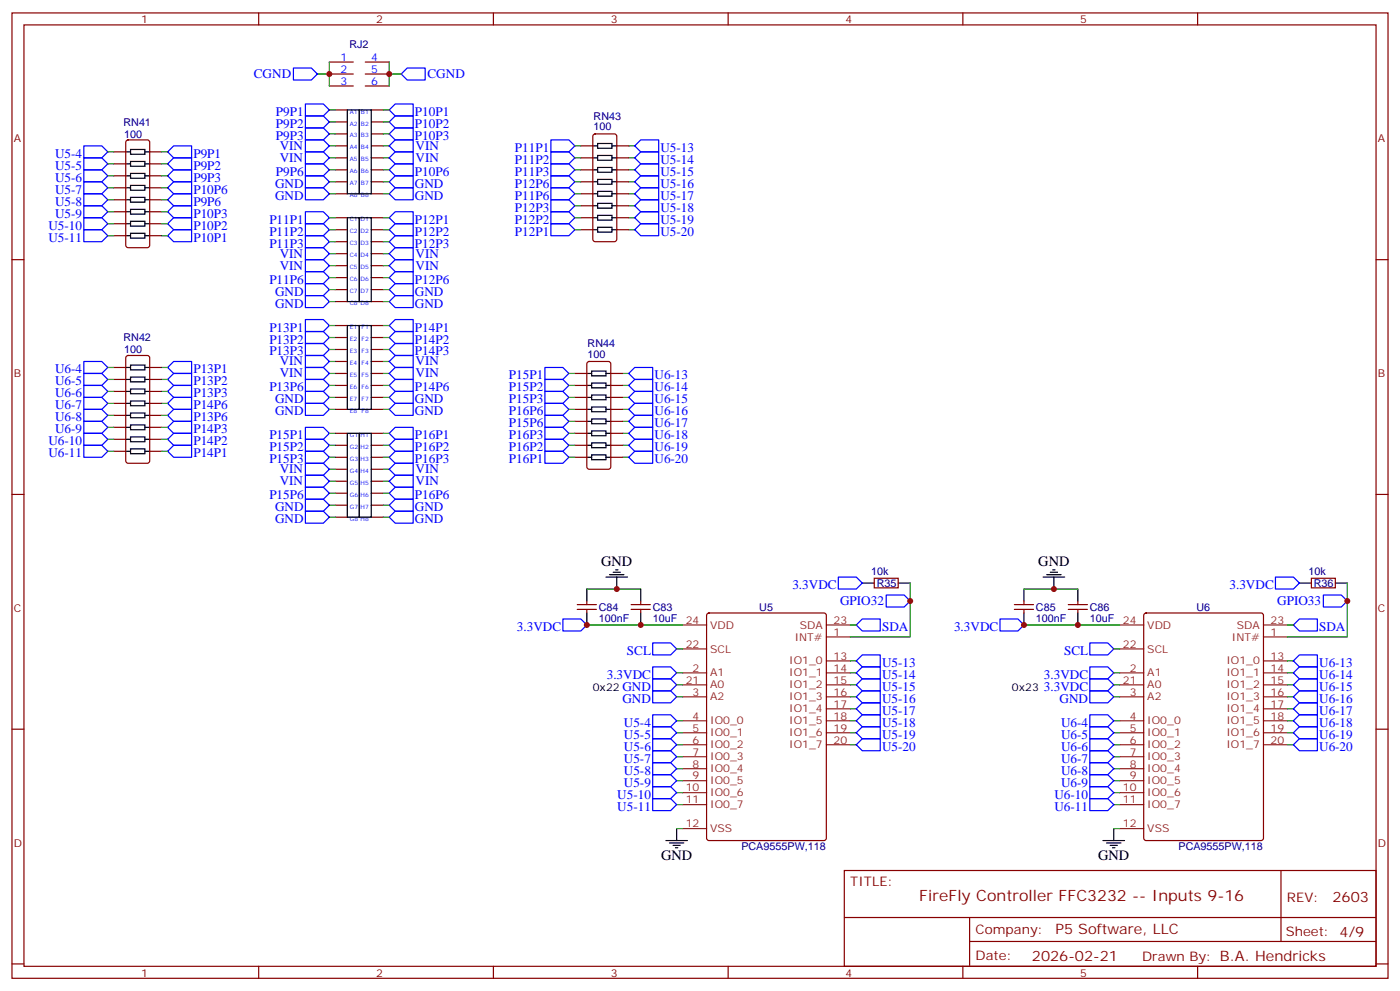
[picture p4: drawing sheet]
<svg xmlns="http://www.w3.org/2000/svg" width="412mm" height="292mm" viewBox="0 0 412 292" stroke-linecap="round" stroke-linejoin="round" font-family="sans-serif">
<g fill="none" stroke="#870000" stroke-width=".35">
<path d="M3.5 3.8h405.4v284.3h-405.4zM7.1 7.3h398.2v277.3h-398.2zM76.2 3.8v3.5M97 18.3h7.1M107.6 18.3h7.1M145.3 3.8v3.5M214.5 3.8v3.5M283.6 3.8v3.5M352.8 3.8v3.5M97 21.8h7.1M97 25.3h7.1M98.8 39.4h3.5"/>
<path d="M98.8 35.9h3.5M98.8 32.4h3.5M107.6 21.8h7.1M107.6 25.3h7.1M109.4 39.4h3.5M109.4 35.9h3.5M109.4 32.4h3.5M174.9 39.6l.4-.2h5.7l.5 .2 .2 .5v30.4l-.3 .5-.4 .2h-5.7l-.5-.2-.2-.5v-30.4zM33.5 58.8h3.5M33.5 55.3h3.5M33.5 51.8h3.5M33.5 48.3h3.5"/>
<path d="M33.5 44.7h3.5M37.3 41.4l.4-.2h5.7l.5 .2 .2 .5v30.3l-.2 .5-.5 .3h-5.7l-.5-.3-.2-.5v-30.3zM44.1 58.8h3.5M44.1 55.3h3.5M44.1 51.8h3.5M44.1 48.3h3.5M44.1 44.7h3.5M98.8 57.1h3.5M98.8 53.6h3.5M98.8 50h3.5M98.8 46.5h3.5M98.8 43h3.5"/>
<path d="M109.4 57.1h3.5M109.4 53.6h3.5M109.4 50h3.5M109.4 46.5h3.5M109.4 43h3.5M171.1 57.1h3.5M171.1 53.6h3.5M171.1 50h3.5M171.1 46.5h3.5M171.1 43h3.5M181.7 57.1h3.5M181.7 53.6h3.5"/>
<path d="M181.7 50h3.5M181.7 46.5h3.5M181.7 43h3.5M3.5 76.5h3.6M33.5 69.4h3.5M33.5 65.9h3.5M33.5 62.4h3.5M44.1 69.4h3.5M44.1 65.9h3.5M44.1 62.4h3.5M98.8 78.2h3.5M98.8 74.7h3.5"/>
<path d="M98.8 71.2h3.5M98.8 67.7h3.5M98.8 64.1h3.5M109.4 78.2h3.5M109.4 74.7h3.5M109.4 71.2h3.5M109.4 67.7h3.5M109.4 64.1h3.5M171.1 67.7h3.5M171.1 64.1h3.5M171.1 60.6h3.5M181.7 67.7h3.5"/>
<path d="M181.7 64.1h3.5M181.7 60.6h3.5M405.3 76.5h3.6M98.8 88.8h3.5M98.8 85.3h3.5M98.8 81.8h3.5M98.8 99.4h3.5M98.8 95.9h3.5M109.4 88.8h3.5M109.4 85.3h3.5M109.4 81.8h3.5M109.4 99.4h3.5"/>
<path d="M109.4 95.9h3.5M33.5 118.8h3.5M33.5 115.3h3.5M33.5 111.8h3.5M33.5 108.2h3.5M37.3 104.9l.4-.2h5.7l.5 .2 .2 .5v30.3l-.2 .5-.5 .3h-5.7l-.5-.3-.2-.5v-30.3zM44.1 118.8h3.5M44.1 115.3h3.5M44.1 111.8h3.5M44.1 108.2h3.5M98.8 117.1h3.5M98.8 113.5h3.5"/>
<path d="M98.8 110h3.5M98.8 106.5h3.5M98.8 102.9h3.5M109.4 117.1h3.5M109.4 113.5h3.5M109.4 110h3.5M109.4 106.5h3.5M109.4 102.9h3.5M169.3 117.1h3.6M169.3 113.5h3.6M169.3 110h3.6M173.1 106.7l.5-.2h5.6l.5 .2 .2 .5v30.3l-.2 .5-.5 .2h-5.6l-.5-.2-.2-.5v-30.3z"/>
<path d="M179.9 117.1h3.5M179.9 113.5h3.5M179.9 110h3.5M33.5 132.9h3.5M33.5 129.4h3.5M33.5 125.9h3.5M33.5 122.3h3.5M44.1 132.9h3.5M44.1 129.4h3.5M44.1 125.9h3.5M44.1 122.3h3.5M98.8 120.6h3.5"/>
<path d="M98.8 138.2h3.5M98.8 134.7h3.5M98.8 131.2h3.5M98.8 127.6h3.5M109.4 120.6h3.5M109.4 138.2h3.5M109.4 134.7h3.5M109.4 131.2h3.5M109.4 127.6h3.5M169.3 120.6h3.6M169.3 134.7h3.6M169.3 131.2h3.6"/>
<path d="M169.3 127.6h3.6M169.3 124.1h3.6M179.9 120.6h3.5M179.9 134.7h3.5M179.9 131.2h3.5M179.9 127.6h3.5M179.9 124.1h3.5M3.5 145.6h3.6M98.8 152.3h3.5M98.8 148.8h3.5M98.8 145.3h3.5M98.8 141.7h3.5"/>
<path d="M109.4 152.3h3.5M109.4 148.8h3.5M109.4 145.3h3.5M109.4 141.7h3.5M405.3 145.6h3.6M170 178.1h5.7M170 179.5h5.7M172.9 177v1.1M172.9 179.5v1.1M185.9 178.1h5.7M185.9 179.5h5.7M188.7 177v1.1"/>
<path d="M188.7 179.5v1.1M257.5 170.3h7.1v2.8h-7.1zM298.8 178.1h5.6M298.8 179.5h5.6M301.6 177v1.1M301.6 179.5v1.1M314.7 178.1h5.6M314.7 179.5h5.6M317.5 177v1.1M317.5 179.5v1.1M386.3 170.3h7v2.8h-7zM208.4 180.8l.4-.2h33.9l.7 .4v65.9l-.4 .6-34.2 .1-.6-.5-.1-65.8z"/>
<path d="M337.1 180.8l.5-.2h33.9l.6 .4 .1 65.9-.5 .6-34.1 .1-.6-.5-.1-65.8zM3.5 214.8h3.6M405.3 214.8h3.6M248.7 256.4h156.6v28.2h-156.6zM377.3 256.4v20.9M248.7 270.2h156.5M285.6 277.3h119.6M285.6 270.2v14.2M3.5 283.9h3.6M76.2 284.6v3.5M145.3 284.6v3.5M214.5 284.6v3.5"/>
<path d="M283.6 284.6v3.5M352.8 284.6v3.5M405.3 283.9h3.6"/>
</g>
<g fill="none" stroke="#00f" stroke-width=".35">
<path d="M86.4 20h5.3l1.8 1.8-1.8 1.8h-5.3zM90 30.6h5.2l1.8 1.8-1.8 1.7h-5.2zM90 34.1h5.2l1.8 1.8-1.8 1.8h-5.2zM90 37.7h5.2l1.8 1.7-1.8 1.8h-5.2zM114.7 32.4l1.7-1.8h5.3v3.5h-5.3zM116.4 34.1h5.3v3.6h-5.3l-1.7-1.8zM116.4 37.7h5.3v3.5h-5.3l-1.7-1.8zM119.9 20h5.3v3.6h-5.3l-1.7-1.8zM24.7 43h5.3l1.7 1.7-1.7 1.8h-5.3zM24.7 46.5h5.3l1.7 1.8-1.7 1.7h-5.3zM24.7 50h5.3l1.7 1.8-1.7 1.8h-5.3zM24.7 53.6h5.3l1.7 1.7-1.7 1.8h-5.3z"/>
<path d="M24.7 57.1h5.3l1.7 1.7-1.7 1.8h-5.3zM51.2 43h5.2v3.5h-5.2l-1.8-1.8zM51.2 46.5h5.2v3.5h-5.2l-1.8-1.7zM51.2 50h5.2v3.6h-5.2l-1.8-1.8zM51.2 57.1h5.2v3.5h-5.2l-1.8-1.8zM51.2 53.6h5.2v3.5h-5.2l-1.8-1.8zM90 48.3h5.2l1.8 1.7-1.8 1.8h-5.2zM90 51.8h5.2l1.8 1.8-1.8 1.7h-5.2zM90 55.3h5.2l1.8 1.8-1.8 1.7h-5.2zM90 41.2h5.2l1.8 1.8-1.8 1.7h-5.2zM90 44.7h5.2l1.8 1.8-1.8 1.8h-5.2zM116.4 48.3h5.3v3.5h-5.3l-1.7-1.8z"/>
<path d="M116.4 55.3h5.3v3.5h-5.3l-1.7-1.7zM116.4 51.8h5.3v3.5h-5.3l-1.7-1.7zM116.4 41.2h5.3v3.5h-5.3l-1.7-1.7zM116.4 44.7h5.3v3.6h-5.3l-1.7-1.8zM162.3 41.2h5.3l1.7 1.8-1.7 1.7h-5.3zM162.3 44.7h5.3l1.7 1.8-1.7 1.8h-5.3zM162.3 48.3h5.3l1.7 1.7-1.7 1.8h-5.3zM162.3 55.3h5.3l1.7 1.8-1.7 1.7h-5.3zM162.3 58.8h5.3l1.7 1.8-1.7 1.8h-5.3zM162.3 51.8h5.3l1.7 1.8-1.7 1.7h-5.3zM188.7 41.2h5.3v3.5h-5.3l-1.7-1.7zM188.7 44.7h5.3v3.6h-5.3l-1.7-1.8z"/>
<path d="M188.7 48.3h5.3v3.5h-5.3l-1.7-1.8zM188.7 51.8h5.3v3.5h-5.3l-1.7-1.7zM188.7 55.3h5.3v3.5h-5.3l-1.7-1.7zM188.7 58.8h5.3v3.6h-5.3l-1.7-1.8zM24.7 60.6h5.3l1.7 1.8-1.7 1.7h-5.3zM24.7 64.1h5.3l1.7 1.8-1.7 1.8h-5.3zM24.7 67.7h5.3l1.7 1.7-1.7 1.8h-5.3zM51.2 67.7h5.2v3.5h-5.2l-1.8-1.8zM51.2 64.1h5.2v3.6h-5.2l-1.8-1.8zM51.2 60.6h5.2v3.5h-5.2l-1.8-1.7zM90 62.4h5.2l1.8 1.7-1.8 1.8h-5.2zM90 65.9h5.2l1.8 1.8-1.8 1.7h-5.2z"/>
<path d="M90 69.4h5.2l1.8 1.8-1.8 1.8h-5.2zM90 73h5.2l1.8 1.7-1.8 1.8h-5.2zM90 76.5h5.2l1.8 1.7-1.8 1.8h-5.2zM116.4 62.4h5.3v3.5h-5.3l-1.7-1.8zM116.4 65.9h5.3v3.5h-5.3l-1.7-1.7zM116.4 69.4h5.3v3.6h-5.3l-1.7-1.8zM116.4 73h5.3v3.5h-5.3l-1.7-1.8zM116.4 76.5h5.3v3.5h-5.3l-1.7-1.8zM162.3 65.9h5.3l1.7 1.8-1.7 1.7h-5.3zM162.3 62.4h5.3l1.7 1.7-1.7 1.8h-5.3zM188.7 62.4h5.3v3.5h-5.3l-1.7-1.8zM188.7 65.9h5.3v3.5h-5.3l-1.7-1.7z"/>
<path d="M90 80h5.2l1.8 1.8-1.8 1.7h-5.2zM90 94.1h5.2l1.8 1.8-1.8 1.7h-5.2zM90 97.6h5.2l1.8 1.8-1.8 1.8h-5.2zM90 83.5h5.2l1.8 1.8-1.8 1.8h-5.2zM90 87.1h5.2l1.8 1.7-1.8 1.8h-5.2zM116.4 80h5.3v3.5h-5.3l-1.7-1.7zM116.4 94.1h5.3v3.5h-5.3l-1.7-1.7zM116.4 97.6h5.3v3.6h-5.3l-1.7-1.8zM116.4 87.1h5.3v3.5h-5.3l-1.7-1.8zM116.4 83.5h5.3v3.6h-5.3l-1.7-1.8zM24.7 106.5h5.3l1.7 1.7-1.7 1.8h-5.3zM24.7 110h5.3l1.7 1.8-1.7 1.7h-5.3z"/>
<path d="M24.7 113.5h5.3l1.7 1.8-1.7 1.8h-5.3zM24.7 117.1h5.3l1.7 1.7-1.7 1.8h-5.3zM49.4 111.8l1.8-1.8h5.2v3.5h-5.2zM51.2 106.5h5.2v3.5h-5.2l-1.8-1.8zM51.2 113.5h5.2v3.6h-5.2l-1.8-1.8zM51.2 117.1h5.2v3.5h-5.2l-1.8-1.8zM90 101.2h5.2l1.8 1.7-1.8 1.8h-5.2zM90 111.8h5.2l1.8 1.7-1.8 1.8h-5.2zM90 115.3h5.2l1.8 1.8-1.8 1.7h-5.2zM90 118.8h5.2l1.8 1.8-1.8 1.7h-5.2zM90 104.7h5.2l1.8 1.8-1.8 1.7h-5.2zM90 108.2h5.2l1.8 1.8-1.8 1.8h-5.2z"/>
<path d="M116.4 101.2h5.3v3.5h-5.3l-1.7-1.8zM116.4 111.8h5.3v3.5h-5.3l-1.7-1.8zM116.4 118.8h5.3v3.5h-5.3l-1.7-1.7zM116.4 115.3h5.3v3.5h-5.3l-1.7-1.7zM116.4 104.7h5.3v3.5h-5.3l-1.7-1.7zM116.4 108.2h5.3v3.6h-5.3l-1.7-1.8zM160.5 108.2h5.3l1.8 1.8-1.8 1.8h-5.3zM160.5 111.8h5.3l1.8 1.7-1.8 1.8h-5.3zM160.5 115.3h5.3l1.8 1.8-1.8 1.7h-5.3zM160.5 118.8h5.3l1.8 1.8-1.8 1.7h-5.3zM187 108.2h5.3v3.6h-5.3l-1.8-1.8zM187 111.8h5.3v3.5h-5.3l-1.8-1.8z"/>
<path d="M187 115.3h5.3v3.5h-5.3l-1.8-1.7zM187 118.8h5.3v3.5h-5.3l-1.8-1.7zM24.7 120.6h5.3l1.7 1.7-1.7 1.8h-5.3zM24.7 124.1h5.3l1.7 1.8-1.7 1.7h-5.3zM24.7 127.6h5.3l1.7 1.8-1.7 1.8h-5.3zM24.7 131.2h5.3l1.7 1.7-1.7 1.8h-5.3zM51.2 120.6h5.2v3.5h-5.2l-1.8-1.8zM51.2 131.2h5.2v3.5h-5.2l-1.8-1.8zM51.2 127.6h5.2v3.6h-5.2l-1.8-1.8zM51.2 124.1h5.2v3.5h-5.2l-1.8-1.7zM90 125.9h5.2l1.8 1.7-1.8 1.8h-5.2zM90 129.4h5.2l1.8 1.8-1.8 1.7h-5.2z"/>
<path d="M90 132.9h5.2l1.8 1.8-1.8 1.8h-5.2zM90 136.5h5.2l1.8 1.7-1.8 1.8h-5.2zM90 140h5.2l1.8 1.7-1.8 1.8h-5.2zM116.4 125.9h5.3v3.5h-5.3l-1.7-1.8zM116.4 129.4h5.3v3.5h-5.3l-1.7-1.7zM116.4 132.9h5.3v3.6h-5.3l-1.7-1.8zM116.4 136.5h5.3v3.5h-5.3l-1.7-1.8zM116.4 140h5.3v3.5h-5.3l-1.7-1.8zM160.5 122.3h5.3l1.8 1.8-1.8 1.8h-5.3zM160.5 132.9h5.3l1.8 1.8-1.8 1.8h-5.3zM160.5 129.4h5.3l1.8 1.8-1.8 1.7h-5.3zM160.5 125.9h5.3l1.8 1.7-1.8 1.8h-5.3z"/>
<path d="M187 122.3h5.3v3.6h-5.3l-1.8-1.8zM187 125.9h5.3v3.5h-5.3l-1.8-1.8zM187 129.4h5.3v3.5h-5.3l-1.8-1.7zM187 132.9h5.3v3.6h-5.3l-1.8-1.8zM90 143.5h5.2l1.8 1.8-1.8 1.7h-5.2zM90 147h5.2l1.8 1.8-1.8 1.8h-5.2zM90 150.6h5.2l1.8 1.7-1.8 1.8h-5.2zM116.4 143.5h5.3v3.5h-5.3l-1.7-1.7zM116.4 150.6h5.3v3.5h-5.3l-1.7-1.8zM116.4 147h5.3v3.6h-5.3l-1.7-1.8zM246.9 170h5.3l1.8 1.7-1.8 1.8h-5.3zM261.1 175.3h5.2l1.8 1.7-1.8 1.8h-5.2z"/>
<path d="M375.7 170h5.3l1.8 1.7-1.8 1.8h-5.3zM389.8 175.3h5.3l1.8 1.7-1.8 1.8h-5.3zM165.8 182.3h5.3l1.8 1.8-1.8 1.7h-5.3zM192.3 189.4h5.3l1.7 1.7-1.7 1.8h-5.3zM192.3 196.4h5.3l1.7 1.8-1.7 1.8h-5.3zM192.3 200h5.3l1.7 1.7-1.7 1.8h-5.3zM254 182.3h5.3v3.5h-5.3l-1.8-1.7zM254 192.9h5.3v3.5h-5.3l-1.8-1.7zM254 196.4h5.3v3.6h-5.3l-1.8-1.8zM254 200h5.3v3.5h-5.3l-1.8-1.8zM294.6 182.3h5.3l1.7 1.8-1.7 1.7h-5.3zM321 200h5.3l1.8 1.7-1.8 1.8h-5.3z"/>
<path d="M321 196.4h5.3l1.8 1.8-1.8 1.8h-5.3zM321 189.4h5.3l1.8 1.7-1.8 1.8h-5.3zM382.8 182.3h5.3v3.5h-5.3l-1.8-1.7zM382.8 192.9h5.3v3.5h-5.3l-1.8-1.7zM382.8 196.4h5.3v3.6h-5.3l-1.8-1.8zM192.3 203.5h5.3l1.7 1.7-1.7 1.8h-5.3zM192.3 210.5h5.3l1.7 1.8-1.7 1.8h-5.3zM192.3 214.1h5.3l1.7 1.7-1.7 1.8h-5.3zM192.3 217.6h5.3l1.7 1.8-1.7 1.7h-5.3zM252.2 212.3l1.8-1.8h5.3v3.6h-5.3zM254 203.5h5.3v3.5h-5.3l-1.8-1.8zM254 207h5.3v3.5h-5.3l-1.8-1.7z"/>
<path d="M254 214.1h5.3v3.5h-5.3l-1.8-1.8zM254 217.6h5.3v3.5h-5.3l-1.8-1.7zM321 203.5h5.3l1.8 1.7-1.8 1.8h-5.3zM321 210.5h5.3l1.8 1.8-1.8 1.8h-5.3zM321 214.1h5.3l1.8 1.7-1.8 1.8h-5.3zM321 217.6h5.3l1.8 1.8-1.8 1.7h-5.3zM381 201.7l1.8-1.7h5.3v3.5h-5.3zM381 212.3l1.8-1.8h5.3v3.6h-5.3zM382.8 203.5h5.3v3.5h-5.3l-1.8-1.8zM382.8 207h5.3v3.5h-5.3l-1.8-1.7zM382.8 214.1h5.3v3.5h-5.3l-1.8-1.8zM382.8 217.6h5.3v3.5h-5.3l-1.8-1.7z"/>
<path d="M192.3 221.1h5.3l1.7 1.8-1.7 1.7h-5.3zM192.3 224.6h5.3l1.7 1.8-1.7 1.8h-5.3zM192.3 228.2h5.3l1.7 1.7-1.7 1.8h-5.3zM192.3 231.7h5.3l1.7 1.8-1.7 1.7h-5.3zM192.3 235.2h5.3l1.7 1.8-1.7 1.8h-5.3zM321 221.1h5.3l1.8 1.8-1.8 1.7h-5.3zM321 224.6h5.3l1.8 1.8-1.8 1.8h-5.3zM321 228.2h5.3l1.8 1.7-1.8 1.8h-5.3zM321 231.7h5.3l1.8 1.8-1.8 1.7h-5.3zM321 235.2h5.3l1.8 1.8-1.8 1.8h-5.3z"/>
</g>
<g fill="none" stroke="#008700" stroke-width=".35">
<path d="M97 18.3v7M114.7 18.3v7M93.5 21.8h3.5M97 39.4h1.8M97 35.9h1.8M97 32.4h1.8M112.9 39.4h1.8M112.9 35.9h1.8M112.9 32.4h1.8M114.7 21.8h3.5M31.7 51.8h1.8M31.7 48.3h1.8"/>
<path d="M31.7 44.7h1.8M31.7 55.3h1.8M31.7 58.8h1.8M47.6 51.8h1.8M47.6 48.3h1.8M47.6 44.7h1.8M47.6 55.3h1.8M47.6 58.8h1.8M97 43h1.8M97 46.5h1.8M97 50h1.8M97 53.6h1.8"/>
<path d="M97 57.1h1.8M112.9 43h1.8M112.9 46.5h1.8M112.9 50h1.8M112.9 53.6h1.8M112.9 57.1h1.8M169.3 43h1.8M169.3 46.5h1.8M169.3 50h1.8M169.3 53.6h1.8M169.3 57.1h1.8M185.2 43h1.8"/>
<path d="M185.2 46.5h1.8M185.2 50h1.8M185.2 53.6h1.8M185.2 57.1h1.8M31.7 62.4h1.8M31.7 65.9h1.8M31.7 69.4h1.8M47.6 62.4h1.8M47.6 65.9h1.8M47.6 69.4h1.8M97 64.1h1.8M97 67.7h1.8"/>
<path d="M97 78.2h1.8M97 74.7h1.8M97 71.2h1.8M112.9 64.1h1.8M112.9 67.7h1.8M112.9 78.2h1.8M112.9 74.7h1.8M112.9 71.2h1.8M169.3 60.6h1.8M169.3 64.1h1.8M169.3 67.7h1.8M185.2 60.6h1.8"/>
<path d="M185.2 64.1h1.8M185.2 67.7h1.8M97 88.8h1.8M97 85.3h1.8M97 81.8h1.8M97 99.4h1.8M97 95.9h1.8M112.9 88.8h1.8M112.9 85.3h1.8M112.9 81.8h1.8M112.9 99.4h1.8M112.9 95.9h1.8"/>
<path d="M31.7 115.3h1.8M31.7 111.8h1.8M31.7 108.2h1.8M31.7 118.8h1.8M47.6 115.3h1.8M47.6 111.8h1.8M47.6 108.2h1.8M47.6 118.8h1.8M97 117.1h1.8M97 113.5h1.8M97 110h1.8M97 106.5h1.8"/>
<path d="M97 102.9h1.8M112.9 117.1h1.8M112.9 113.5h1.8M112.9 110h1.8M112.9 106.5h1.8M112.9 102.9h1.8M167.6 117.1h1.7M167.6 113.5h1.7M167.6 110h1.7M183.4 117.1h1.8M183.4 113.5h1.8M183.4 110h1.8"/>
<path d="M31.7 122.3h1.8M31.7 125.9h1.8M31.7 129.4h1.8M31.7 132.9h1.8M47.6 122.3h1.8M47.6 125.9h1.8M47.6 129.4h1.8M47.6 132.9h1.8M97 134.7h1.8M97 131.2h1.8M97 127.6h1.8M97 120.6h1.8"/>
<path d="M97 138.2h1.8M112.9 134.7h1.8M112.9 131.2h1.8M112.9 127.6h1.8M112.9 120.6h1.8M112.9 138.2h1.8M167.6 134.7h1.7M167.6 131.2h1.7M167.6 127.6h1.7M167.6 124.1h1.7M167.6 120.6h1.7M183.4 134.7h1.8"/>
<path d="M183.4 131.2h1.8M183.4 127.6h1.8M183.4 124.1h1.8M183.4 120.6h1.8M97 152.3h1.8M97 148.8h1.8M97 145.3h1.8M97 141.7h1.8M112.9 152.3h1.8M112.9 148.8h1.8M112.9 145.3h1.8M112.9 141.7h1.8"/>
<path d="M172.9 173.5h15.8M268.1 171.7v15.9h-17.6M301.6 173.5h15.9M396.9 171.7v15.9h-17.7M172.9 184.1h28.2M199.3 191.1h1.8M199.3 198.2h1.8M250.5 184.1h1.7M250.5 194.7h1.7M250.5 198.2h1.7M301.6 184.1h28.2M328.1 191.1h1.7"/>
<path d="M328.1 198.2h1.7M379.2 184.1h1.8M379.2 194.7h1.8M379.2 198.2h1.8M199.3 212.3h1.8M199.3 215.8h1.8M199.3 219.4h1.8M199.3 201.7h1.8M199.3 205.2h1.8M250.5 212.3h1.7M250.5 215.8h1.7M250.5 219.4h1.7"/>
<path d="M250.5 201.7h1.7M250.5 205.2h1.7M250.5 208.8h1.7M328.1 212.3h1.7M328.1 215.8h1.7M328.1 219.4h1.7M328.1 201.7h1.7M328.1 205.2h1.7M379.2 212.3h1.8M379.2 215.8h1.8M379.2 219.4h1.8M379.2 201.7h1.8"/>
<path d="M379.2 205.2h1.8M379.2 208.8h1.8M199.3 222.9h1.8M199.3 226.4h1.8M199.3 229.9h1.8M199.3 237h1.8M199.3 233.5h1.8M328.1 222.9h1.7M328.1 226.4h1.7M328.1 229.9h1.7M328.1 237h1.7M328.1 233.5h1.7"/>
<path d="M199.3 244.1h1.8M328.1 244.1h1.7"/>
</g>
<g fill="none" stroke="#000" stroke-width=".35">
<path d="M102.3 32.4h3.5v24.7h-3.5zM105.8 32.4h3.6v24.7h-3.6zM37 55.3h1.5M37 51.8h1.5M37 48.3h1.5M37 44.7h1.5M37 58.8h1.5M38.5 54.6h4.2v1.4h-4.2zM38.5 51.1h4.2v1.4h-4.2zM38.5 47.6h4.2v1.4h-4.2zM38.5 44h4.2v1.4h-4.2zM38.5 58.1h4.2v1.4h-4.2z"/>
<path d="M42.7 55.3h1.4M42.7 51.8h1.4M42.7 48.3h1.4M42.7 44.7h1.4M42.7 58.8h1.4M174.6 57.1h1.4M174.6 53.6h1.4M174.6 50h1.4M174.6 46.5h1.4M174.6 43h1.4M176 56.4h4.3v1.4h-4.3zM176 59.9h4.3v1.4h-4.3z"/>
<path d="M176 52.8h4.3v1.5h-4.3zM176 49.3h4.3v1.4h-4.3zM176 45.8h4.3v1.4h-4.3zM176 42.3h4.3v1.4h-4.3zM180.3 57.1h1.4M180.3 53.6h1.4M180.3 50h1.4M180.3 46.5h1.4M180.3 43h1.4M37 62.4h1.5M37 65.9h1.5M37 69.4h1.5"/>
<path d="M38.5 61.7h4.2v1.4h-4.2zM38.5 65.2h4.2v1.4h-4.2zM38.5 68.7h4.2v1.4h-4.2zM42.7 62.4h1.4M42.7 65.9h1.4M42.7 69.4h1.4M102.3 64.1h3.5v24.7h-3.5zM105.8 64.1h3.6v24.7h-3.6zM174.6 60.6h1.4M174.6 64.1h1.4M174.6 67.7h1.4M176 63.4h4.3v1.4h-4.3z"/>
<path d="M176 67h4.3v1.4h-4.3zM180.3 60.6h1.4M180.3 64.1h1.4M180.3 67.7h1.4M102.3 95.9h3.5v24.7h-3.5zM105.8 95.9h3.6v24.7h-3.6zM37 118.8h1.5M37 115.3h1.5M37 111.8h1.5M37 108.2h1.5M38.5 118.1h4.2v1.4h-4.2zM38.5 114.6h4.2v1.4h-4.2z"/>
<path d="M38.5 111.1h4.2v1.4h-4.2zM38.5 107.5h4.2v1.4h-4.2zM42.7 118.8h1.4M42.7 115.3h1.4M42.7 111.8h1.4M42.7 108.2h1.4M172.9 117.1h1.4M172.9 113.5h1.4M172.9 110h1.4M174.3 119.9h4.2v1.4h-4.2zM174.3 116.3h4.2v1.5h-4.2zM174.3 112.8h4.2v1.4h-4.2z"/>
<path d="M174.3 109.3h4.2v1.4h-4.2zM178.5 117.1h1.4M178.5 113.5h1.4M178.5 110h1.4M37 122.3h1.5M37 125.9h1.5M37 129.4h1.5M37 132.9h1.5M38.5 121.6h4.2v1.4h-4.2zM38.5 125.2h4.2v1.4h-4.2zM38.5 128.7h4.2v1.4h-4.2zM38.5 132.2h4.2v1.4h-4.2z"/>
<path d="M42.7 122.3h1.4M42.7 125.9h1.4M42.7 129.4h1.4M42.7 132.9h1.4M102.3 127.6h3.5v24.7h-3.5zM105.8 127.6h3.6v24.7h-3.6zM172.9 124.1h1.4M172.9 127.6h1.4M172.9 131.2h1.4M172.9 134.7h1.4M172.9 120.6h1.4M174.3 123.4h4.2v1.4h-4.2z"/>
<path d="M174.3 126.9h4.2v1.4h-4.2zM174.3 130.5h4.2v1.4h-4.2zM174.3 134h4.2v1.4h-4.2zM178.5 124.1h1.4M178.5 127.6h1.4M178.5 131.2h1.4M178.5 134.7h1.4M178.5 120.6h1.4M172.9 173.5v3.5M178.5 170h6.4M179.6 169.3h4.2M180.6 168.6h2.1"/>
<path d="M181.3 167.9h.7M181.7 170v3.5M188.7 173.5v3.5M254 171.7h3.5M264.6 171.7h3.5M301.6 173.5v3.5M307.3 170h6.3M308.3 169.3h4.3M309.4 168.6h2.1M310.1 167.9h.7M310.4 170v3.5M317.5 173.5v3.5"/>
<path d="M382.8 171.7h3.5M393.3 171.7h3.6M172.9 180.6v3.5M188.7 180.6v3.5M301.6 180.6v3.5M317.5 180.6v3.5M196.1 247.6h6.4M197.2 248.3h4.2M198.3 249h2.1M199 249.7h.7M199.3 244.1v3.5M324.9 247.6h6.4"/>
<path d="M326 248.3h4.2M327 249h2.1M327.7 249.7h.7M328.1 244.1v3.5"/>
</g>
<g fill="none" stroke="#8c2424" stroke-width=".35">
<path d="M201.1 184.1h7M201.1 191.1h7M201.1 198.2h7M243.4 184.1h7.1M243.4 198.2h7.1M243.4 187.6h7.1M243.4 194.7h7.1M329.8 184.1h7.1M329.8 191.1h7.1M329.8 198.2h7.1M372.2 184.1h7M372.2 198.2h7"/>
<path d="M372.2 187.6h7M372.2 194.7h7M201.1 201.7h7M201.1 205.2h7M201.1 212.3h7M201.1 215.8h7M201.1 219.4h7M243.4 201.7h7.1M243.4 205.2h7.1M243.4 212.3h7.1M243.4 215.8h7.1M243.4 219.4h7.1"/>
<path d="M243.4 208.8h7.1M329.8 201.7h7.1M329.8 205.2h7.1M329.8 212.3h7.1M329.8 215.8h7.1M329.8 219.4h7.1M372.2 201.7h7M372.2 205.2h7M372.2 212.3h7M372.2 215.8h7M372.2 219.4h7M372.2 208.8h7"/>
<path d="M201.1 222.9h7M201.1 226.4h7M201.1 229.9h7M201.1 233.5h7M201.1 237h7M329.8 222.9h7.1M329.8 226.4h7.1M329.8 229.9h7.1M329.8 233.5h7.1M329.8 237h7.1M201.1 244.1h7M329.8 244.1h7.1"/>
</g>
<g fill="#c00">
<circle cx="172.9" cy="184.1" r=".88"/>
<circle cx="188.7" cy="184.1" r=".88"/>
<circle cx="310.4" cy="173.5" r=".88"/>
<circle cx="317.5" cy="184.1" r=".88"/>
<circle cx="301.6" cy="184.1" r=".88"/>
<circle cx="181.7" cy="173.5" r=".88"/>
<circle cx="268.1" cy="177" r=".88"/>
<circle cx="396.9" cy="177" r=".88"/>
<circle cx="97" cy="21.8" r=".88"/>
<circle cx="114.7" cy="21.8" r=".88"/>
</g>
<text font-size="4.6" fill="#800" x="270.8" y="265.4">FireFly Controller FFC3232 -- Inputs 9-16</text>
<g font-size="4.2">
<text x="177.1" y="166.8">GND</text>
<text x="305.9" y="166.8">GND</text>
<text x="194.7" y="253.2">GND</text>
<text x="323.5" y="253.2">GND</text>
</g>
<g font-size="4.2" fill="#800">
<text x="392.5" y="265.7">2603</text>
<text x="310.9" y="275.2">P5 Software, LLC</text>
<text x="304" y="283">2026-02-21</text>
</g>
<g font-size="3.9" fill="#00f">
<text x="74.8" y="23">CGND</text>
<text x="125.9" y="23">CGND</text>
<text x="81.3" y="34.1">P9P1</text>
<text x="122.2" y="34.1">P10P1</text>
<text x="81.3" y="37.7">P9P2</text>
<text x="81.3" y="41.2">P9P3</text>
<text x="122.2" y="37.7">P10P2</text>
<text x="122.2" y="41.2">P10P3</text>
<text x="16.2" y="46.5">U5-4</text>
<text x="57" y="46.5">P9P1</text>
<text x="82.4" y="44.1">VIN</text>
<text x="82.4" y="47.7">VIN</text>
<text x="122.4" y="44.1">VIN</text>
<text x="122.4" y="47.7">VIN</text>
<text x="151.7" y="44.7">P11P1</text>
<text x="194.6" y="44.7">U5-13</text>
<text x="16.2" y="50">U5-5</text>
<text x="16.2" y="53.6">U5-6</text>
<text x="57" y="50">P9P2</text>
<text x="57" y="53.6">P9P3</text>
<text x="81.3" y="51.8">P9P6</text>
<text x="122.2" y="51.8">P10P6</text>
<text x="151.7" y="48.3">P11P2</text>
<text x="151.7" y="51.8">P11P3</text>
<text x="194.6" y="48.3">U5-14</text>
<text x="194.6" y="51.8">U5-15</text>
<text x="16.2" y="57.1">U5-7</text>
<text x="57" y="57.1">P10P6</text>
<text x="81" y="55.3">GND</text>
<text x="81" y="58.8">GND</text>
<text x="122.2" y="58.8">GND</text>
<text x="122.2" y="55.3">GND</text>
<text x="151.7" y="58.8">P11P6</text>
<text x="151.7" y="55.3">P12P6</text>
<text x="194.6" y="55.3">U5-16</text>
<text x="194.6" y="58.8">U5-17</text>
<text x="16.2" y="60.6">U5-8</text>
<text x="16.2" y="64.1">U5-9</text>
<text x="57" y="60.6">P9P6</text>
<text x="57" y="64.1">P10P3</text>
<text x="79.3" y="65.9">P11P1</text>
<text x="122.2" y="65.9">P12P1</text>
<text x="151.7" y="65.9">P12P2</text>
<text x="151.7" y="62.4">P12P3</text>
<text x="194.6" y="62.4">U5-18</text>
<text x="194.6" y="65.9">U5-19</text>
<text x="14.3" y="67.7">U5-10</text>
<text x="14.3" y="71.2">U5-11</text>
<text x="57" y="71.2">P10P1</text>
<text x="57" y="67.7">P10P2</text>
<text x="79.3" y="69.4">P11P2</text>
<text x="122.2" y="69.4">P12P2</text>
<text x="151.7" y="69.4">P12P1</text>
<text x="194.6" y="69.4">U5-20</text>
<text x="79.3" y="73">P11P3</text>
<text x="82.4" y="75.9">VIN</text>
<text x="122.2" y="73">P12P3</text>
<text x="122.4" y="75.9">VIN</text>
<text x="79.3" y="83.5">P11P6</text>
<text x="82.4" y="79.4">VIN</text>
<text x="122.2" y="83.5">P12P6</text>
<text x="122.4" y="79.4">VIN</text>
<text x="81" y="87.1">GND</text>
<text x="122.2" y="87.1">GND</text>
<text x="81" y="90.6">GND</text>
<text x="122.2" y="90.6">GND</text>
<text x="79.3" y="97.6">P13P1</text>
<text x="79.3" y="101.2">P13P2</text>
<text x="122.2" y="97.6">P14P1</text>
<text x="122.2" y="101.2">P14P2</text>
<text x="79.3" y="104.7">P13P3</text>
<text x="82.4" y="107.6">VIN</text>
<text x="122.2" y="104.7">P14P3</text>
<text x="122.4" y="107.6">VIN</text>
<text x="16.2" y="110">U6-4</text>
<text x="16.2" y="113.5">U6-5</text>
<text x="57" y="110">P13P1</text>
<text x="57" y="113.5">P13P2</text>
<text x="82.4" y="111.2">VIN</text>
<text x="122.4" y="111.2">VIN</text>
<text x="149.9" y="111.8">P15P1</text>
<text x="192.8" y="111.8">U6-13</text>
<text x="16.2" y="117.1">U6-6</text>
<text x="57" y="117.1">P13P3</text>
<text x="79.3" y="115.3">P13P6</text>
<text x="81" y="118.8">GND</text>
<text x="122.2" y="115.3">P14P6</text>
<text x="122.2" y="118.8">GND</text>
<text x="149.9" y="115.3">P15P2</text>
<text x="149.9" y="118.8">P15P3</text>
<text x="192.8" y="115.3">U6-14</text>
<text x="192.8" y="118.8">U6-15</text>
<text x="16.2" y="120.6">U6-7</text>
<text x="16.2" y="124.1">U6-8</text>
<text x="57" y="124.1">P13P6</text>
<text x="57" y="120.6">P14P6</text>
<text x="81" y="122.3">GND</text>
<text x="122.2" y="122.3">GND</text>
<text x="149.9" y="125.9">P15P6</text>
<text x="149.9" y="122.3">P16P6</text>
<text x="192.8" y="122.3">U6-16</text>
<text x="192.8" y="125.9">U6-17</text>
<text x="14.3" y="131.2">U6-10</text>
<text x="16.2" y="127.6">U6-9</text>
<text x="57" y="131.2">P14P2</text>
<text x="57" y="127.6">P14P3</text>
<text x="79.3" y="129.4">P15P1</text>
<text x="122.2" y="129.4">P16P1</text>
<text x="149.9" y="129.4">P16P3</text>
<text x="192.8" y="129.4">U6-18</text>
<text x="14.3" y="134.7">U6-11</text>
<text x="57" y="134.7">P14P1</text>
<text x="79.3" y="132.9">P15P2</text>
<text x="79.3" y="136.5">P15P3</text>
<text x="122.2" y="132.9">P16P2</text>
<text x="122.2" y="136.5">P16P3</text>
<text x="149.9" y="136.5">P16P1</text>
<text x="149.9" y="132.9">P16P2</text>
<text x="192.8" y="132.9">U6-19</text>
<text x="192.8" y="136.5">U6-20</text>
<text x="82.4" y="139.4">VIN</text>
<text x="82.4" y="142.9">VIN</text>
<text x="122.4" y="139.4">VIN</text>
<text x="122.4" y="142.9">VIN</text>
<text x="79.3" y="147">P15P6</text>
<text x="122.2" y="147">P16P6</text>
<text x="81" y="150.6">GND</text>
<text x="81" y="154.1">GND</text>
<text x="122.2" y="154.1">GND</text>
<text x="122.2" y="150.6">GND</text>
<text x="233.4" y="173.5">3.3VDC</text>
<text x="362.2" y="173.5">3.3VDC</text>
<text x="247.5" y="178.2">GPIO32</text>
<text x="376.2" y="178.2">GPIO33</text>
<text x="152.3" y="185.8">3.3VDC</text>
<text x="259.8" y="185.8">SDA</text>
<text x="281" y="185.8">3.3VDC</text>
<text x="388.6" y="185.8">SDA</text>
<text x="184.7" y="192.9">SCL</text>
<text x="259.8" y="196.4">U5-13</text>
<text x="313.4" y="192.9">SCL</text>
<text x="388.6" y="196.4">U6-13</text>
<text x="178.7" y="200">3.3VDC</text>
<text x="183.4" y="203.5">GND</text>
<text x="259.8" y="200">U5-14</text>
<text x="259.8" y="203.5">U5-15</text>
<text x="307.5" y="203.5">3.3VDC</text>
<text x="307.5" y="200">3.3VDC</text>
<text x="388.6" y="200">U6-14</text>
<text x="388.6" y="203.5">U6-15</text>
<text x="183.4" y="207">GND</text>
<text x="259.8" y="207">U5-16</text>
<text x="312.1" y="207">GND</text>
<text x="388.6" y="207">U6-16</text>
<text x="183.8" y="214.1">U5-4</text>
<text x="259.8" y="210.5">U5-17</text>
<text x="259.8" y="214.1">U5-18</text>
<text x="312.5" y="214.1">U6-4</text>
<text x="388.6" y="210.5">U6-17</text>
<text x="388.6" y="214.1">U6-18</text>
<text x="183.8" y="217.6">U5-5</text>
<text x="183.8" y="221.1">U5-6</text>
<text x="259.8" y="217.6">U5-19</text>
<text x="259.8" y="221.1">U5-20</text>
<text x="312.5" y="217.6">U6-5</text>
<text x="312.5" y="221.1">U6-6</text>
<text x="388.6" y="217.6">U6-19</text>
<text x="388.6" y="221.1">U6-20</text>
<text x="183.8" y="224.6">U5-7</text>
<text x="312.5" y="224.6">U6-7</text>
<text x="183.8" y="228.2">U5-8</text>
<text x="183.8" y="231.7">U5-9</text>
<text x="312.5" y="228.2">U6-8</text>
<text x="312.5" y="231.7">U6-9</text>
<text x="181.8" y="235.2">U5-10</text>
<text x="181.8" y="238.8">U5-11</text>
<text x="310.6" y="235.2">U6-10</text>
<text x="310.6" y="238.8">U6-11</text>
</g>
<g font-size="3.9" fill="#800">
<text x="250.5" y="261">TITLE:</text>
<text x="379.1" y="265.7">REV:</text>
<text x="287.4" y="275.2">Company:</text>
<text x="378.7" y="275.8">Sheet: 4/9</text>
<text x="287.4" y="282.9">Date:</text>
<text x="336.4" y="282.9">Drawn By: B.A. Hendricks</text>
</g>
<g font-size="3.2" fill="#800">
<text x="41.6" y="6.8">1</text>
<text x="110.8" y="6.8">2</text>
<text x="179.9" y="6.8">3</text>
<text x="249.1" y="6.8">4</text>
<text x="318.2" y="6.8">5</text>
<text x="4.1" y="41.9">A</text>
<text x="405.9" y="41.9">A</text>
<text x="4.1" y="111.1">B</text>
<text x="405.9" y="111.1">B</text>
<text x="4.1" y="180.2">C</text>
<text x="405.9" y="180.2">C</text>
<text x="4.1" y="249.3">D</text>
<text x="405.9" y="249.3">D</text>
<text x="41.6" y="287.6">1</text>
<text x="110.8" y="287.6">2</text>
<text x="179.9" y="287.6">3</text>
<text x="249.1" y="287.6">4</text>
<text x="318.2" y="287.6">5</text>
</g>
<g font-size="3.2" fill="#00f">
<text x="100.3" y="17.9">1</text>
<text x="109.4" y="17.9">4</text>
<text x="100.3" y="21.4">2</text>
<text x="109.4" y="21.4">5</text>
<text x="100.3" y="25">3</text>
<text x="109.4" y="25">6</text>
</g>
<g font-size="3.2" fill="#000080">
<text x="102.9" y="14.1">RJ2</text>
<text x="174.9" y="35.2">RN43</text>
<text x="36.4" y="37.1">RN41</text>
<text x="36.6" y="40.6">100</text>
<text x="174.9" y="38.4">100</text>
<text x="36.4" y="100.6">RN42</text>
<text x="36.6" y="104.1">100</text>
<text x="173.1" y="105.4">100</text>
<text x="173.1" y="102.2">RN44</text>
<text x="256.6" y="169.4">10k</text>
<text x="258.3" y="172.9">R35</text>
<text x="385.4" y="169.4">10k</text>
<text x="387" y="172.9">R36</text>
<text x="176.4" y="180">C84</text>
<text x="192.3" y="179.9">C83</text>
<text x="223.7" y="179.9">U5</text>
<text x="305.2" y="180">C85</text>
<text x="321" y="179.9">C86</text>
<text x="352.4" y="179.9">U6</text>
<text x="176.4" y="183.2">100nF</text>
<text x="192.3" y="183.1">10uF</text>
<text x="305.2" y="183.2">100nF</text>
<text x="321" y="183.1">10uF</text>
<text x="218.4" y="250.4">PCA9555PW,118</text>
<text x="347.1" y="250.4">PCA9555PW,118</text>
</g>
<g font-size="3.2" fill="#8d2323">
<text x="202" y="183.7">24</text>
<text x="209.2" y="185.1">VDD</text>
<text x="235.6" y="185.1">SDA</text>
<text x="245.5" y="183.7">23</text>
<text x="330.8" y="183.7">24</text>
<text x="338" y="185.1">VDD</text>
<text x="364.3" y="185.1">SDA</text>
<text x="374.3" y="183.7">23</text>
<text x="202" y="190.8">22</text>
<text x="234.1" y="188.7">INT#</text>
<text x="245.5" y="187.3">1</text>
<text x="330.8" y="190.8">22</text>
<text x="362.9" y="188.7">INT#</text>
<text x="374.3" y="187.3">1</text>
<text x="204" y="197.8">2</text>
<text x="209.2" y="192.2">SCL</text>
<text x="232.5" y="195.7">IO1_0</text>
<text x="245.5" y="194.3">13</text>
<text x="245.5" y="197.8">14</text>
<text x="332.8" y="197.8">2</text>
<text x="338" y="192.2">SCL</text>
<text x="361.2" y="195.7">IO1_0</text>
<text x="374.3" y="194.3">13</text>
<text x="374.3" y="197.8">14</text>
<text x="202" y="201.4">21</text>
<text x="209.2" y="199.2">A1</text>
<text x="209.2" y="202.8">A0</text>
<text x="232.5" y="199.2">IO1_1</text>
<text x="232.5" y="202.8">IO1_2</text>
<text x="245.5" y="201.4">15</text>
<text x="330.8" y="201.4">21</text>
<text x="338" y="199.2">A1</text>
<text x="338" y="202.8">A0</text>
<text x="361.2" y="199.2">IO1_1</text>
<text x="361.2" y="202.8">IO1_2</text>
<text x="374.3" y="201.4">15</text>
<text x="204" y="204.9">3</text>
<text x="209.2" y="206.3">A2</text>
<text x="232.5" y="206.3">IO1_3</text>
<text x="232.5" y="209.8">IO1_4</text>
<text x="245.5" y="204.9">16</text>
<text x="245.5" y="208.4">17</text>
<text x="332.8" y="204.9">3</text>
<text x="338" y="206.3">A2</text>
<text x="361.2" y="206.3">IO1_3</text>
<text x="361.2" y="209.8">IO1_4</text>
<text x="374.3" y="204.9">16</text>
<text x="374.3" y="208.4">17</text>
<text x="204" y="211.9">4</text>
<text x="204" y="215.5">5</text>
<text x="209.2" y="213.4">IO0_0</text>
<text x="232.5" y="213.4">IO1_5</text>
<text x="245.5" y="211.9">18</text>
<text x="245.5" y="215.5">19</text>
<text x="332.8" y="211.9">4</text>
<text x="332.8" y="215.5">5</text>
<text x="338" y="213.4">IO0_0</text>
<text x="361.2" y="213.4">IO1_5</text>
<text x="374.3" y="211.9">18</text>
<text x="374.3" y="215.5">19</text>
<text x="204" y="219">6</text>
<text x="209.2" y="216.9">IO0_1</text>
<text x="209.2" y="220.4">IO0_2</text>
<text x="232.5" y="216.9">IO1_6</text>
<text x="232.5" y="220.4">IO1_7</text>
<text x="245.5" y="219">20</text>
<text x="332.8" y="219">6</text>
<text x="338" y="216.9">IO0_1</text>
<text x="338" y="220.4">IO0_2</text>
<text x="361.2" y="216.9">IO1_6</text>
<text x="361.2" y="220.4">IO1_7</text>
<text x="374.3" y="219">20</text>
<text x="204" y="222.5">7</text>
<text x="204" y="226.1">8</text>
<text x="209.2" y="223.9">IO0_3</text>
<text x="209.2" y="227.5">IO0_4</text>
<text x="332.8" y="222.5">7</text>
<text x="332.8" y="226.1">8</text>
<text x="338" y="223.9">IO0_3</text>
<text x="338" y="227.5">IO0_4</text>
<text x="202" y="233.1">10</text>
<text x="204" y="229.6">9</text>
<text x="209.2" y="231">IO0_5</text>
<text x="330.8" y="233.1">10</text>
<text x="332.8" y="229.6">9</text>
<text x="338" y="231">IO0_5</text>
<text x="202" y="236.6">11</text>
<text x="209.2" y="234.5">IO0_6</text>
<text x="209.2" y="238.1">IO0_7</text>
<text x="330.8" y="236.6">11</text>
<text x="338" y="234.5">IO0_6</text>
<text x="338" y="238.1">IO0_7</text>
<text x="202" y="243.7">12</text>
<text x="209.2" y="245.1">VSS</text>
<text x="330.8" y="243.7">12</text>
<text x="338" y="245.1">VSS</text>
</g>
<g font-size="3.2">
<text x="174.6" y="203.5">0x22</text>
<text x="298.1" y="203.5">0x23</text>
</g>
<g font-size="1.8" fill="#00f">
<text x="103" y="33.4">A1</text>
<text x="106.3" y="33.4">B1</text>
<text x="103" y="40.5">A3</text>
<text x="103" y="37">A2</text>
<text x="106.3" y="37">B2</text>
<text x="106.3" y="40.5">B3</text>
<text x="103" y="47.6">A5</text>
<text x="103" y="44">A4</text>
<text x="106.3" y="44">B4</text>
<text x="106.3" y="47.6">B5</text>
<text x="103" y="51.1">A6</text>
<text x="106.3" y="51.1">B6</text>
<text x="103" y="58.1">A8 B8</text>
<text x="103" y="54.6">A7</text>
<text x="106.3" y="54.6">B7</text>
<text x="103" y="65.2">C1</text>
<text x="106.2" y="65.2">D1</text>
<text x="103" y="68.7">C2</text>
<text x="106.2" y="68.7">D2</text>
<text x="103" y="75.8">C4</text>
<text x="103" y="72.2">C3</text>
<text x="106.2" y="72.2">D3</text>
<text x="106.2" y="75.8">D4</text>
<text x="103" y="82.8">C6</text>
<text x="103" y="79.3">C5</text>
<text x="106.2" y="79.3">D5</text>
<text x="106.2" y="82.8">D6</text>
<text x="103" y="89.9">C8 D8</text>
<text x="103" y="86.4">C7</text>
<text x="106.2" y="86.4">D7</text>
<text x="103" y="100.5">E2</text>
<text x="103" y="96.9">E1</text>
<text x="106.5" y="96.9">F1</text>
<text x="106.5" y="100.5">F2</text>
<text x="103" y="107.5">E4</text>
<text x="103" y="104">E3</text>
<text x="106.5" y="104">F3</text>
<text x="106.5" y="107.5">F4</text>
<text x="103" y="111.1">E5</text>
<text x="106.5" y="111.1">F5</text>
<text x="103" y="118.1">E7</text>
<text x="103" y="114.6">E6</text>
<text x="106.5" y="114.6">F6</text>
<text x="106.5" y="118.1">F7</text>
<text x="103" y="121.6">E8</text>
<text x="106.5" y="121.6">F8</text>
<text x="103" y="128.7">G1</text>
<text x="106.2" y="128.7">H1</text>
<text x="103" y="135.7">G3</text>
<text x="103" y="132.2">G2</text>
<text x="106.2" y="132.2">H2</text>
<text x="106.2" y="135.7">H3</text>
<text x="103" y="142.8">G5</text>
<text x="103" y="139.3">G4</text>
<text x="106.2" y="139.3">H4</text>
<text x="106.2" y="142.8">H5</text>
<text x="103" y="149.9">G7</text>
<text x="103" y="146.3">G6</text>
<text x="106.2" y="146.3">H6</text>
<text x="106.2" y="149.9">H7</text>
<text x="103" y="153.4">G8 H8</text>
</g>
</svg>
